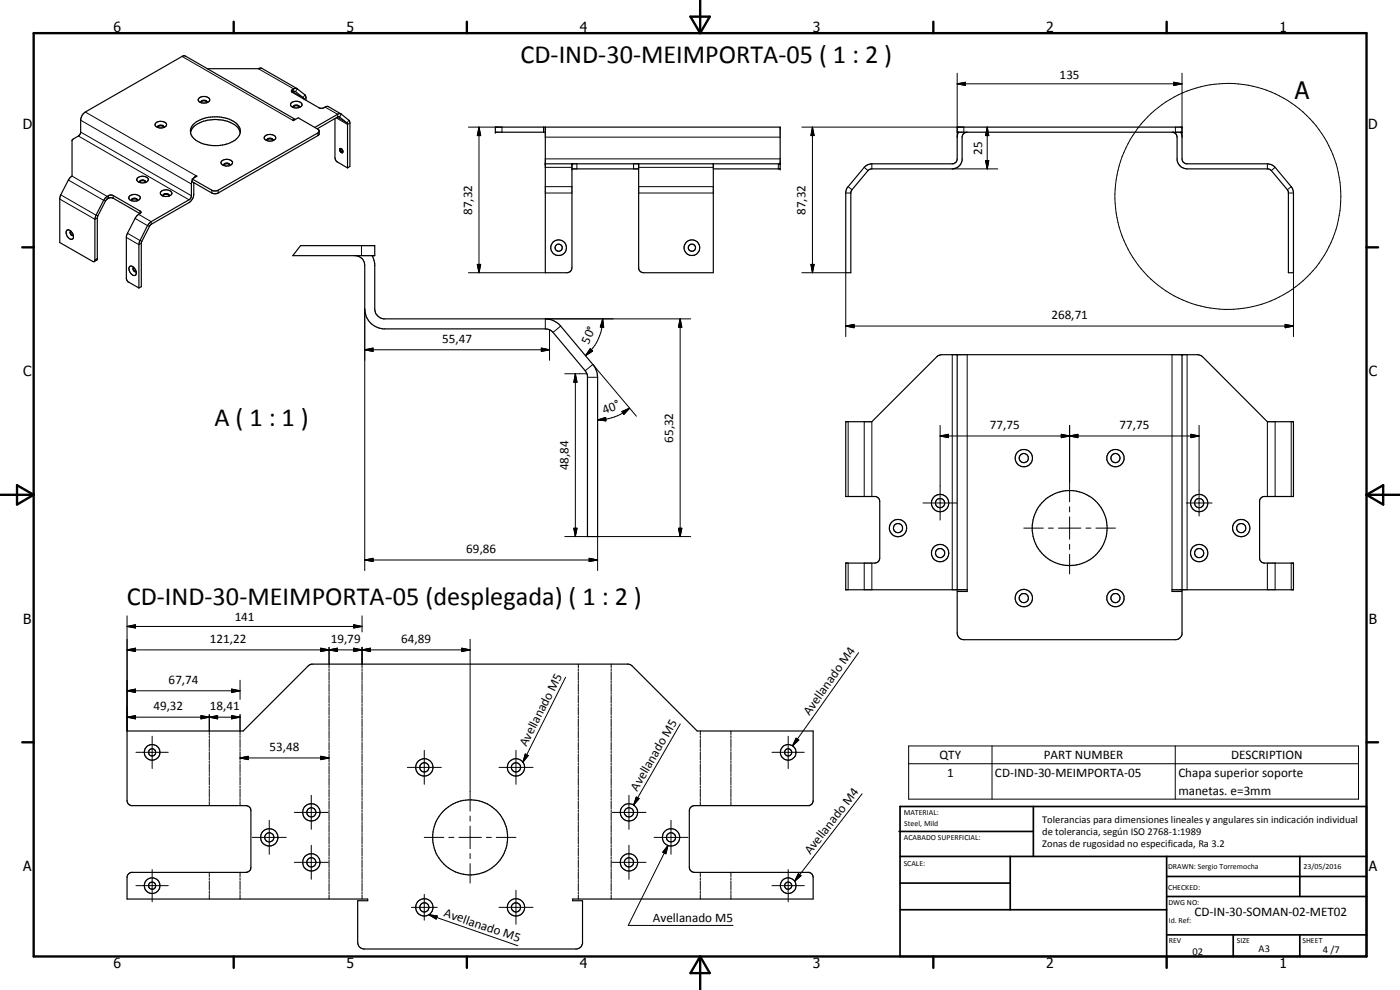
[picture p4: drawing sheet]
<svg xmlns="http://www.w3.org/2000/svg" width="420mm" height="297mm" viewBox="0 0 420 297" stroke-linecap="round" stroke-linejoin="round" font-family="sans-serif">
<g fill="none" stroke="#000" stroke-width=".35">
<path d="M46.8 36.9a2.15 2.15 0 0 1 3.2 .5 1.99 1.99 0 0 1-3.5 .1zM47.4 38.1a1.15 1.15 0 0 1 1.8 0M49.2 38.1l-.1 .2M49.2 38.1a1.1 1.1 0 0 0-1.9-.1l.1 .3M57.2 39.8a5.5 5.5 0 0 1 4.5-3.6 10 10 0 0 1 10 2.5l.4 1.1M57.9 37.4a10.9 10.9 0 0 1 12-1.1 3.2 3.2 0 0 1 2.2 2.9 3.2 3.2 0 0 1-1.9 3.1 11.1 11.1 0 0 1-12.1-.8 2.84 2.84 0 0 1-.2-4.1zM59.7 29.5a2.11 2.11 0 0 1 3.2 .4 2.03 2.03 0 0 1-3.3 .5l-.1-.4zM60.3 30.6a1.03 1.03 0 0 1 1.8 .1M60.3 30.6l.1 .2M60.4 30.6a1.15 1.15 0 0 1 1.7 .1M62.1 30.7l-.1 .1M62.2 20.6h15.3l.7-.2 10.9 6.2"/>
<path d="M87.6 30.7a2.11 2.11 0 0 1 3 .7 1.93 1.93 0 0 1-3.4 0zM87.7 27.7l-.2-.2a1.15 1.15 0 0 1 1.7-.8l2.3 1.7 .3 .7 .1 1M87.7 27.7l1-.2 2.3 1.8 .1 .4M87.7 27.7l8 4.6a2.17 2.17 0 0 0 2.3-.4l.6 .1 3.7 2.2M88 32.1l.1 .2M88.6 35.9l-.8 .2 .3 .1 1.4-.9 6.1 3.6 .2 .3-.1 1.2-30.6 17.7-1.5-.2-5.9-3.4v-.8M88.7 35.9l-33.4-19.2-29.7 16.9a3.1 3.1 0 0 0-1.4 2.5v3.9l-.5 .7-2.1 1.4v10.7l-1.1 1.2-2.3 4.5-.3 .9v13.4l10.2 5.7 .4-.3v-12.7l2.6-5.4a2.31 2.31 0 0 1 2.9-1.4l8.2 4.7 .1 .4-.3 .3M89.8 32l-.1 .3M89.8 32a1.22 1.22 0 0 0-1.8 .1M89.8 32a1.02 1.02 0 0 0-.9-.5 1.02 1.02 0 0 0-.9 .6M94.5 38.2l7.3-4.1 .6 .1 2.4 2 .2 .7v13.1l-.7 .4M95.2 38.7l6.4-3.7 2.6 1.9 .1 13.5"/>
<path d="M95.8 39.5l-.4 .4-29.9 17.2a1.91 1.91 0 0 1-1.9 0l-5.9-3.4M100.5 35.6l.1 12.2 .5 .7 3.2 1.9M163.1 38.1v1.6M163.6 38.1v43.7h6.5a1.45 1.45 0 0 0 1.6-1.5v-31.2M163.6 39.7h-14.9v-1.6h85.4v12.6h-20M287.3 38.1h67.4v1.6h-67.4zM287.7 39.7l-.4 1.4-.1 6.9-.4 .7-.5 .4-25 .1-.7 .2-1.2 .8-5.1 6.1-.5 1.6v23.9h1.5v-24.1l.4-.8 5-5.9 .7-.3h24.4a3 3 0 0 0 2.9-2.7v-6.9l.3-.8 1-.6M352.1 39.7l.9 .6 .3 .8v6.9a3.1 3.1 0 0 0 3 2.7h24.3l.9 .5 5.1 6.2 .1 24.4h1.5v-23.9l-.3-1.2-.4-.7-4.8-5.8-.9-.7-1.1-.3-25-.1-.7-.6-.3-.8v-6.9l-.3-1.1M38.9 58.8a2.12 2.12 0 0 1 3.2 .5 1.99 1.99 0 0 1-3.5 .1zM41.3 53.4a2.12 2.12 0 0 1 3.2 .4 2.02 2.02 0 0 1-3.4 .1zM41.9 54.7v.1M43.6 54.5v.3"/>
<path d="M43.6 54.5a1.19 1.19 0 0 0-1.7 .1M43.7 54.5a1 1 0 0 0-1-.5 1 1 0 0 0-.8 .7M48.3 57.4a2.08 2.08 0 0 1 3.3 .7 2.08 2.08 0 0 1-3.5-.1zM48.9 58.7l.1 .1M50.7 58.6v.2M50.7 58.6l-.5-.3a1.08 1.08 0 0 0-1.3 .4M50.7 58.6a1.01 1.01 0 0 0-.9-.5 1.01 1.01 0 0 0-.9 .6M57.7 54.1l-.3 1.1v3.7l-.5 1-11.8 6.8-.8 1-2.4 4.8-.2 .9v13M58.2 54.8l-.1 4.1-.9 1.5-12.3 7.3-2.5 5.1v13.2l-.7 .4M58.9 52.7l.2 .2-1.4 .8M58.9 52.7v.3M58.9 52.7l-.8 .8"/>
<path d="M66.5 48.3a2.12 2.12 0 0 1 3.3 .5 1.99 1.99 0 0 1-3.5 .1zM67.1 49.5a1.15 1.15 0 0 1 1.8 0M67.2 49.7l-.1-.1a.91 .91 0 0 1 1-.7 .91 .91 0 0 1 .8 .8M79.4 41a2.15 2.15 0 0 1 3.4 .3 1.99 1.99 0 0 1-3.5 .1zM80.1 42.1a1.01 1.01 0 0 1 .9-.6 1.01 1.01 0 0 1 .9 .6M80.1 42.1l.1 .1M80.1 42.1a1.2 1.2 0 0 1 1.8 0M81.9 42.1v.1M102.1 44.6a.74 .74 0 0 1 .7 .4 .74 .74 0 0 1-.2 .8l-.5-.3-.1-.9M102.1 44.6h-.1M102.1 44.6l.7 1.2a.93 .93 0 0 1-.7-1.1M163.6 49.1h70.5"/>
<path d="M171.7 50.7h20M191.7 49.1v31.5l.6 1 .9 .2h20.9v-32.7M20 69.1a1.63 1.63 0 0 1 2 1.7v.7a1.4 1.4 0 0 1-2.1-1.2zM21.2 69.5l.1 .7 .5 .5M21.2 69.4l-.1 .1M21.2 69.4a.81 .81 0 0 0 0 .8 .81 .81 0 0 0 .8 .5M21.3 69.4h-.1M22 70.6l-.2 .1M39 79.9a1.82 1.82 0 0 1 1.6 2.7 1.79 1.79 0 0 1-1.6-2.7zM39.4 60.1a1.09 1.09 0 0 1 1.9 0M39.4 60.1a.96 .96 0 0 1 1-.6 .96 .96 0 0 1 .9 .6M39.4 60.1l.1 .1"/>
<path d="M41.3 60.1l-.1 .1M42 64.1l-8-4.6a1.89 1.89 0 0 0-2.3 .8l-2.5 5.1v12.2l-.2 .5-.7 .4M42 64.1l-1.3 1.1-2.8 5.7v12.7l.6 1 3.2 1.8M90.2 73.7h22.3v3h-24.6zM106.9 76.7a2.93 2.93 0 0 1 2.6 3v13a6 6 0 0 0 5.4 6h48.7l1.1 .2 1 .6 9.9 11.8 .6 1.1 .1 48.6h3.1l-.2-49-.9-2.2-10-12a6.3 6.3 0 0 0-4.7-2.1h-48.5a3.1 3.1 0 0 1-2.6-3v-13.5l-.8-2.5M40.1 80.3a.86 .86 0 0 0 .7 1.1 .74 .74 0 0 1-.8-.3 .74 .74 0 0 1 .1-.8zM40.2 80.3h-.2M287.3 106.4v70.6M354.7 106.4v70.6M253.8 126.5h7.9l19.7-19.7 .9-.3 77.1-.1 1.2 .4 19.8 19.7h7.8v22.5h-9l-.8 .4-.4 .8 .1 17.8 .6 .7 .8 .3h8.7v8h-36.5v.5h3v12.8a2.07 2.07 0 0 1-1.9 1.6h-63.5a2 2 0 0 1-2-2v-12.4h3v-.5h-36.5v-8h8.7a1.52 1.52 0 0 0 1.5-1.6v-16.9l-.2-.9-1-.6h-9zM38.1 219.3h34.9l19.5-19.5 1-.5h95.1l1.1 .5 19.5 19.5h34.8v20.9l-.2 .9-.4 .4-.5 .2h-34.5l-.9 .3-.4 .4-.2 .8v17l.2 .9 .4 .4 .9 .2h34.5l.7 .5 .4 .7v6.8h-72.1v.6h2.9v12.8l-.4 1-1.2 .6h-64.2a1.98 1.98 0 0 1-1.7-2v-12.4h3.1v-.6h-72.3l.1-6.8 .4-.7 .8-.5h34.4l.8-.2 .5-.4 .2-.9v-17l-.2-.8-.5-.4-.8-.3h-34.4l-1-.6-.3-.9z"/>
<circle cx="167.6" cy="74.3" r="2.35"/>
<circle cx="167.7" cy="74.3" r="1.08"/>
<circle cx="207.6" cy="74.3" r="1.09"/>
<circle cx="207.7" cy="74.3" r="2.35"/>
<circle cx="307.3" cy="137.4" r="1.36"/>
<circle cx="307.3" cy="137.5" r="2.6"/>
<circle cx="334.8" cy="137.4" r="2.61"/>
<circle cx="334.8" cy="137.5" r="1.37"/>
<circle cx="269.5" cy="158.5" r="1.38"/>
<circle cx="269.5" cy="158.4" r="2.6"/>
<circle cx="282.1" cy="150.9" r="1.39"/>
<circle cx="282.1" cy="151" r="2.61"/>
<circle cx="321" cy="158.4" r="11.3"/>
<circle cx="359.9" cy="151" r="1.37"/>
<circle cx="359.9" cy="150.9" r="2.6"/>
<circle cx="372.5" cy="158.4" r="2.59"/>
<circle cx="372.5" cy="158.5" r="1.38"/>
<circle cx="282.1" cy="165.9" r="1.38"/>
<circle cx="282.1" cy="166" r="2.6"/>
<circle cx="307.3" cy="179.5" r="1.37"/>
<circle cx="307.3" cy="179.4" r="2.61"/>
<circle cx="334.7" cy="179.4" r="2.6"/>
<circle cx="334.8" cy="179.4" r="1.39"/>
<circle cx="359.9" cy="166" r="2.6"/>
<circle cx="359.9" cy="165.9" r="1.38"/>
<circle cx="45.6" cy="225.7" r="1.09"/>
<circle cx="45.7" cy="225.7" r="2.34"/>
<circle cx="127.4" cy="230.3" r="2.59"/>
<circle cx="127.4" cy="230.2" r="1.39"/>
<circle cx="154.8" cy="230.3" r="1.38"/>
<circle cx="154.8" cy="230.2" r="2.6"/>
<circle cx="236.5" cy="225.8" r="1.08"/>
<circle cx="236.6" cy="225.7" r="2.35"/>
<circle cx="80.8" cy="251.2" r="1.38"/>
<circle cx="80.8" cy="251.3" r="2.6"/>
<circle cx="93.4" cy="258.7" r="1.37"/>
<circle cx="93.4" cy="243.7" r="2.61"/>
<circle cx="93.4" cy="243.8" r="1.38"/>
<circle cx="93.4" cy="258.7" r="2.59"/>
<circle cx="141.1" cy="251.2" r="11.3"/>
<circle cx="188.7" cy="258.7" r="1.38"/>
<circle cx="188.8" cy="243.7" r="1.38"/>
<circle cx="188.8" cy="258.7" r="2.59"/>
<circle cx="188.8" cy="243.7" r="2.6"/>
<circle cx="201.4" cy="251.2" r="1.37"/>
<circle cx="201.4" cy="251.2" r="2.6"/>
<circle cx="45.6" cy="265.7" r="2.35"/>
<circle cx="45.7" cy="265.8" r="1.08"/>
<circle cx="127.3" cy="272.3" r="2.6"/>
<circle cx="127.3" cy="272.2" r="1.37"/>
<circle cx="154.9" cy="272.3" r="2.6"/>
<circle cx="154.9" cy="272.2" r="1.37"/>
<circle cx="236.5" cy="265.7" r="1.07"/>
<circle cx="236.5" cy="265.7" r="2.36"/>
</g>
<g fill="none" stroke="#000" stroke-width=".3">
<path d="M54.6 16.9l33.2 19.2M24.2 39.6l33.2 19.1M24.2 36.1l33.2 19.1M25.6 33.6l33.3 19.1M77.5 20.6l10.6 6.1v.8M87.7 26.9v.8M88 27.6l3 1.7 .5-.9M89.2 26.7l-.6 .7M91.9 29.3l-.7 .4M95.4 39.9v.8M97.6 32.1l3.7 2.2v.8M100.9 35.3l3.4 2 .7-.4"/>
<path d="M101.2 35.2l3 1.7 .5-.8M102.4 34.2l-.6 .9M140.6 38.1h10.1v1.6M143.8 38.1l.5 2.6h-1.1zM143.8 38.1v43.7M240.7 38.1h48.6v1.6M243.8 38.1l.5 2.6h-.9zM243.8 38.1v43.7M287.3 25.1l2.5-.4v1zM287.3 25.1h67.4M287.3 22v19.1M296.3 38.1l.4 2.6h-.9z"/>
<path d="M296.3 38.1v12.6M352.2 24.7l2.5 .4-2.5 .6zM352.8 38.1v1.6M354.7 22v19.1M17.9 59.7l10.6 6.1 .7-.4M18.2 58.5l11.2 6.3M20.5 54l11.2 6.3M21.6 52.8l10.6 6.1v.8M23.5 40.8l33.2 19.1M32.6 58.7v.8M34 58.7v.8M63.6 57.1v.8"/>
<path d="M65.5 57.1v.8M163.6 57.9h8.1M163.6 56h8.1M163.6 50.2h8.1M163.6 47.7h70.5M163.6 41.1h70.5M173.1 49.1v1.6M190.1 49.1v1.6M191.7 57.9h22.4M191.7 56h22.4M191.7 50.2h22.4M233.6 49.1v1.6"/>
<path d="M253.8 57.9h1.5M254.5 56l1.2 .9M259.4 50.2l1.1 1M261.7 49.1v1.6M285.8 50.7h13.7M295.8 48.2h.9l-.4 2.5zM380.4 49.1v1.6M382.7 50.2l-1.2 1M386.7 57.9h1.5M387.5 56l-1.1 .9M29.2 77.6l-.7 .4M37.9 71.2l3.8 2.2 .7-.4"/>
<path d="M38.3 70l4.3 2.4M40.5 65.5l4.4 2.4M41.6 64.3l3.8 2.2v.8M42 63.3v.8M108.5 73.7v3M143.2 79.3h1.1l-.5 2.5zM243.4 79.3h.9l-.5 2.5zM109.5 92.7v78.5M140.6 81.8h23M164.9 99v9.1M168.3 97.8l-2.3 1.9M180.9 95.7l.3 2.5-1-.1z"/>
<path d="M180.9 95.7a14.4 14.4 0 0 1-5.2 11M204.1 95.7l.5 2.5h-1zM204.1 95.7v65.3M207.3 95.7h-43.7v3M240.7 81.8h13.1v19.2M253.8 97.8l2.5-.5v1zM253.8 97.8h134.4M385.7 97.3l2.5 .5-2.5 .5zM388.2 81.8v19.2M109.5 104.9l2.5-.5v1.1zM109.5 104.9h55.4M162.5 104.4l2.4 .5-2.4 .6z"/>
<path d="M169.5 112.1h6.6M172.7 112.1l.5 2.6h-1zM172.7 112.1v48.9M175.6 111.3l2.3-2 13.1 15.6M176.3 113.2h3.1M177.2 104.6l.7 .7-2.2 1.4zM285.8 106.4v70.6M290.3 106.4v70.6M351.7 106.4v70.6M356.3 106.4v70.6M179.4 126l2.4-.7 .1 1zM186.6 123.5l2.4-1-1.8 1.8z"/>
<path d="M189 122.5a14.8 14.8 0 0 1-9.6 3.5M254.5 126.5v22.5M259.4 126.5v22.5M261.7 126.5v22.5M282.1 130.8l2.5-.5v1zM282.1 127.6v28.4M282.1 130.8h77.8M318.5 130.3l2.5 .5-2.5 .5zM318.5 130.3l5 1v-1l-5 1zM321 130.8l2.5-.5v1zM321 127.6v23M357.4 130.3l2.5 .5-2.5 .5z"/>
<path d="M359.9 127.6v27.2M380.4 126.5v22.5M382.7 126.5v22.5M387.5 126.5v22.5M172.2 158.5h1l-.5 2.5zM203.6 158.5h1l-.5 2.5zM277 150.9h10.2M307.2 158.5h5.9M314.7 158.5h1.4M317.7 158.5h6.7M321 152.1v1.5M321 155.1v6.7"/>
<path d="M325.9 158.5h1.5M328.9 158.5h5.9M356 150.9h7.8M109.5 168l2.5-.5v1zM109.5 168h69.9M169.5 161h6.8M176.8 167.5l2.6 .5-2.6 .5zM207.3 161h-27.9v10.2M254.5 169v8M259.4 169v8M261.7 169v8M321 163.3v1.5"/>
<path d="M321 166.3v5.9M380.4 169v8M382.7 169v8M387.5 169v8M38.1 195l2.6-.5v1zM38.1 188l2.6-.5v.9zM38.1 184.8v34.5M38.1 195h103M38.1 188h70.6M96.3 194.5l2.5 .5-2.5 .5zM96.3 194.5l4.9 1v-1l-4.9 1zM98.8 195l2.4-.5v1z"/>
<path d="M98.8 194.2v6.2M106.2 187.5l2.5 .5-2.5 .4zM106.2 194.5l2.5 .5-2.5 .5zM106.2 194.5v1l5-1v1zM108.7 195l2.5-.5v1zM108.7 184.8v4.8M108.7 194.2v6.2M138.6 194.5l2.5 .5-2.5 .5zM141.1 191.8v51.6M173.6 199.3v1.1M183.4 199.3v1.1M257.7 195.8l-19.8 28"/>
<path d="M38.1 215.2l2.6-.5v1zM38.1 207.3l2.6-.5v1zM38.1 215.2h33.9M38.1 207.3h33.9M60.3 214.7l2.5 .5-2.5 .5zM62.8 215.2l2.5-.5v1zM62.8 214.4v6.2M69.5 206.8l2.5 .5-2.5 .5zM69.5 214.7l2.5 .5-2.5 .5zM72 204.1v5.7M72 214.4v6.2M98.8 200.7v.6"/>
<path d="M98.8 201.6v2.4M98.8 204.2v.6M98.8 205.1v2.4M98.8 207.8v.5M98.8 208.7v2.3M98.8 211.3v.6M98.8 212.2v2.3M98.8 214.8v.6M98.8 215.7v2.4M98.8 218.3v.6M98.8 219.2v2.4M108.7 200.7v.6"/>
<path d="M108.7 201.6v2.4M108.7 204.2v.6M108.7 205.1v2.4M108.7 207.8v.5M108.7 208.7v2.3M108.7 211.3v.6M108.7 212.2v2.3M108.7 214.8v.6M108.7 215.7v2.4M108.7 218.3v.6M108.7 219.2v2.4M169.7 203.2l-12.8 25.5"/>
<path d="M173.6 200.7v.6M173.6 201.6v2.4M173.6 204.2v.6M173.6 205.1v2.4M173.6 207.8v.5M173.6 208.7v2.3M173.6 211.3v.6M173.6 212.2v2.3M173.6 214.8v.6M173.6 215.7v2.4M173.6 218.3v.6M173.6 219.2v2.4"/>
<path d="M183.4 200.7v.6M183.4 201.6v2.4M183.4 204.2v.6M183.4 205.1v2.4M183.4 207.8v.5M183.4 208.7v2.3M183.4 211.3v.6M183.4 212.2v2.3M183.4 214.8v.6M183.4 215.7v2.4M183.4 218.3v.6M183.4 219.2v2.4"/>
<path d="M204.2 217.2l-14.1 24.4M210.2 219.3v1.3M219.4 219.3v1.3M40.8 225.7h9.7M45.7 220.9v9.7M62.8 220.9v.6M62.8 221.8v2.5M62.8 224.6v.6M62.8 225.6v2.4M62.8 228.3v.7M62.8 229.3v2.5M62.8 232.1v.6"/>
<path d="M62.8 233v2.5M62.8 235.8v.7M62.8 236.8v2.5M62.8 239.6v.6M72 227.4l2.5-.5v1zM72 220.9v.6M72 221.8v2.5M72 224.6v.6M72 225.6v2.4M72 228.3v.7M72 229.3v2.5M72 232.1v.6"/>
<path d="M72 233v2.5M72 235.8v.7M72 236.8v2.5M72 239.6v.6M72 227.4h26.8M93.4 238.6v10.2M96.3 226.9l2.5 .5-2.5 .5zM98.8 221.9v.5M98.8 222.8v2.3M98.8 225.4v.6M98.8 226.3v2.3M98.8 228.9v.6"/>
<path d="M98.8 229.8v2.4M98.8 232.5v.5M98.8 233.3v2.4M98.8 236v.5M98.8 236.9v2.3M98.8 239.5v.6M108.7 221.9v.5M108.7 222.8v2.3M108.7 225.4v.6M108.7 226.3v2.3M108.7 228.9v.6M108.7 229.8v2.4"/>
<path d="M108.7 232.5v.5M108.7 233.3v2.4M108.7 236v.5M108.7 236.9v2.3M108.7 239.5v.6M122.2 230.3h10.2M127.3 225.1v10.2M149.8 230.3h10.2M154.8 225.1v10.2M157.6 226.2l.9 .5-1.6 2zM173.6 221.9v.5M173.6 222.8v2.3"/>
<path d="M173.6 225.4v.6M173.6 226.3v2.3M173.6 228.9v.6M173.6 229.8v2.4M173.6 232.5v.5M173.6 233.3v2.4M173.6 236v.5M173.6 236.9v2.3M173.6 239.5v.6M183.4 221.9v.5M183.4 222.8v2.3M183.4 225.4v.6"/>
<path d="M183.4 226.3v2.3M183.4 228.9v.6M183.4 229.8v2.4M183.4 232.5v.5M183.4 233.3v2.4M183.4 236v.5M183.4 236.9v2.3M183.4 239.5v.6M188.8 238.6v10.2M191 239.1l.8 .5-1.7 2zM210.2 220.9v.6M210.2 221.8v2.5"/>
<path d="M210.2 224.6v.6M210.2 225.6v2.4M210.2 228.3v.7M210.2 229.3v2.5M210.2 232.1v.6M210.2 233v2.5M210.2 235.8v.7M210.2 236.8v2.5M210.2 239.6v.6M219.4 220.9v.6M219.4 221.8v2.5M219.4 224.6v.6"/>
<path d="M219.4 225.6v2.4M219.4 228.3v.7M219.4 229.3v2.5M219.4 232.1v.6M219.4 233v2.5M219.4 235.8v.7M219.4 236.8v2.5M219.4 239.6v.6M231.7 225.7h9.7M236.5 220.9v9.7M238.9 221.5l.8 .5-1.8 1.8zM258.7 238.2l-20.2 26.2"/>
<path d="M272.7 223.8h135v16h-135zM272.7 229.2h135M297.7 223.8v16M352.7 223.8v16M62.8 240.5v1.2M72 240.5v1.2M75.7 251.2h10.2M80.8 246.1v10.2M88.3 243.8h10.2M88.3 258.7h10.2M93.4 253.6v10.2M98.8 240.4v2.3"/>
<path d="M98.8 243v.6M98.8 243.9v2.4M98.8 246.5v.6M98.8 247.4v2.4M98.8 250.1v.6M98.8 251v2.3M98.8 253.6v.6M98.8 254.5v2.3M98.8 257.1v.6M98.8 258v2.3M108.7 240.4v2.3M108.7 243v.6"/>
<path d="M108.7 243.9v2.4M108.7 246.5v.6M108.7 247.4v2.4M108.7 250.1v.6M108.7 251v2.3M108.7 253.6v.6M108.7 254.5v2.3M108.7 257.1v.6M108.7 258v2.3M127.3 251.2h5.9M134.7 251.2h1.5M137.7 251.2h6.8"/>
<path d="M141.1 244.9v1.5M141.1 247.9v6.7M141.1 256.1v1.5M141.1 259.1v5.9M146 251.2h1.5M149 251.2h5.8M173.6 240.4v2.3M173.6 243v.6M173.6 243.9v2.4M173.6 246.5v.6M173.6 247.4v2.4M173.6 250.1v.6"/>
<path d="M173.6 251v2.3M173.6 253.6v.6M173.6 254.5v2.3M173.6 257.1v.6M173.6 258v2.3M183.4 240.4v2.3M183.4 243v.6M183.4 243.9v2.4M183.4 246.5v.6M183.4 247.4v2.4M183.4 250.1v.6M183.4 251v2.3"/>
<path d="M183.4 253.6v.6M183.4 254.5v2.3M183.4 257.1v.6M183.4 258v2.3M183.7 243.8h10.2M183.7 258.7h10.2M188.8 253.6v10.2M196.3 251.2h10.2M200.5 253.7l-.7 2.5-.9-.5zM200.5 253.7l-12 24h31.5M201.4 246.1v10.2M210.2 240.5v1.2"/>
<path d="M219.4 240.5v1.2M40.8 265.7h9.7M45.7 260.9v9.7M62.8 261.7v1.4M62.8 263.4v.7M62.8 264.4v2.7M62.8 267.4v.7M62.8 268.4v1.3M72 261.7v1.4M72 263.4v.7M72 264.4v2.7M72 267.4v.7"/>
<path d="M72 268.4v1.3M98.8 260.6v.6M98.8 261.5v2.4M98.8 264.2v.6M98.8 265v2.4M98.8 267.7v.6M98.8 268.6v1.1M108.7 260.6v.6M108.7 261.5v2.4M108.7 264.2v.6M108.7 265v2.4M108.7 267.7v.6"/>
<path d="M108.7 268.6v1.1M123.5 272.2h7.7M127.3 268.4v7.7M128.7 274.4l2.5 .4-.3 1zM128.7 274.4l26.7 9.4M149.8 272.2h10.2M154.8 267.1v10.2M173.6 260.6v.6M173.6 261.5v2.4M173.6 264.2v.6M173.6 265v2.4M173.6 267.7v.6"/>
<path d="M173.6 268.6v1.1M183.4 260.6v.6M183.4 261.5v2.4M183.4 264.2v.6M183.4 265v2.4M183.4 267.7v.6M183.4 268.6v1.1M210.2 261.7v1.4M210.2 263.4v.7M210.2 264.4v2.7M210.2 267.4v.7M210.2 268.4v1.3"/>
<path d="M219.4 261.7v1.4M219.4 263.4v.7M219.4 264.4v2.7M219.4 267.4v.7M219.4 268.4v1.3M231.7 265.7h9.7M236.5 260.9v9.7M239.6 262.1l.8 .7-1.9 1.6z"/>
<circle cx="368.5" cy="58.9" r="33.9"/>
</g>
<g fill="#000">
<circle cx="148.7" cy="39.7" r=".18"/>
<circle cx="148.7" cy="38.1" r=".18"/>
<circle cx="354.7" cy="38.1" r=".18"/>
<circle cx="354.7" cy="39.7" r=".18"/>
<circle cx="58.2" cy="54.8" r=".18"/>
<circle cx="163.6" cy="49.1" r=".18"/>
<circle cx="171.7" cy="49.1" r=".18"/>
<circle cx="171.7" cy="50.7" r=".18"/>
<circle cx="234.1" cy="50.7" r=".18"/>
<circle cx="234.1" cy="49.1" r=".18"/>
<circle cx="354.7" cy="106.4" r=".18"/>
<circle cx="354.7" cy="177" r=".18"/>
</g>
<g fill="none" stroke="#000" stroke-width=".71">
<path d="M10.1 9.9h400v277.1h-400zM70.1 6.5v3.4M140.1 6.5v3.4M207.2 5h5.8l-2.9 4.9zM210.1 0v9.9M280.1 6.5v3.4M350.1 6.5v3.4M6.7 74.2h3.4M410.1 74.2h3.5M.1 148.5h10M5.1 145.6l5 2.9-5 2.9zM410.1 148.5h10"/>
<path d="M410.1 148.5l5-2.9v5.8zM6.7 222.7h3.4M410.1 222.7h3.5M70.1 287v3.4M140.1 287v3.4M210.1 287v10M210.1 287l2.9 5h-5.8zM280.1 287v3.4M350.1 287v3.4"/>
</g>
<g fill="none" stroke="#000" stroke-width=".51">
<path d="M269.8 249.5h40.3M270.1 242h140v45h-140zM270.1 257h140M303.2 257v16M310.1 242v15M350.1 257v30M390.1 257v12M270.1 265h33.1M270.1 273h80M350.1 269h60M350.1 263h60M350.1 280.5h60"/>
<path d="M370.1 280.5v6.5M390.1 280.5v6.5"/>
</g>
<g fill="#000">
<path d="M287.3 25.1l2.5-.4v1zM352.2 24.7l2.5 .4-2.5 .6zM143.8 38.1l.5 2.6h-1.1zM243.8 38.1l.5 2.6h-.9zM295.8 48.2h.9l-.4 2.5zM296.3 38.1l.4 2.6h-.9zM143.2 79.3h1.1l-.5 2.5zM243.4 79.3h.9l-.5 2.5zM180.9 95.7l.3 2.5-1-.1zM204.1 95.7l.5 2.5h-1zM253.8 97.8l2.5-.5v1zM385.7 97.3l2.5 .5-2.5 .5z"/>
<path d="M109.5 104.9l2.5-.5v1.1zM162.5 104.4l2.4 .5-2.4 .6zM172.7 112.1l.5 2.6h-1zM177.2 104.6l.7 .7-2.2 1.4zM179.4 126l2.4-.7 .1 1zM186.6 123.5l2.4-1-1.8 1.8zM282.1 130.8l2.5-.5v1zM318.5 130.3l2.5 .5-2.5 .5zM321 130.8l2.5-.5v1zM357.4 130.3l2.5 .5-2.5 .5zM172.2 158.5h1l-.5 2.5zM203.6 158.5h1l-.5 2.5z"/>
<path d="M109.5 168l2.5-.5v1zM176.8 167.5l2.6 .5-2.6 .5zM38.1 195l2.6-.5v1zM38.1 188l2.6-.5v.9zM96.3 194.5l2.5 .5-2.5 .5zM98.8 195l2.4-.5v1zM106.2 187.5l2.5 .5-2.5 .4zM106.2 194.5l2.5 .5-2.5 .5zM108.7 195l2.5-.5v1zM138.6 194.5l2.5 .5-2.5 .5zM38.1 215.2l2.6-.5v1zM38.1 207.3l2.6-.5v1z"/>
<path d="M60.3 214.7l2.5 .5-2.5 .5zM62.8 215.2l2.5-.5v1zM69.5 206.8l2.5 .5-2.5 .5zM69.5 214.7l2.5 .5-2.5 .5zM72 227.4l2.5-.5v1zM96.3 226.9l2.5 .5-2.5 .5zM157.6 226.2l.9 .5-1.6 2zM191 239.1l.8 .5-1.7 2zM238.9 221.5l.8 .5-1.8 1.8zM200.5 253.7l-.7 2.5-.9-.5zM128.7 274.4l2.5 .4-.3 1zM239.6 262.1l.8 .7-1.9 1.6z"/>
</g>
<g font-size="7.9">
<text x="156.2" y="19">CD-IND-30-MEIMPORTA-05 ( 1 : 2 )</text>
<text x="64.4" y="127.7">A ( 1 : 1 )</text>
<text x="38" y="181.4">CD-IND-30-MEIMPORTA-05 (desplegada) ( 1 : 2 )</text>
</g>
<text font-size="7.2" x="388.6" y="29.7">A</text>
<g font-size="4.2">
<text x="34" y="9.6">6</text>
<text x="104" y="9.6">5</text>
<text x="174" y="9.6">4</text>
<text x="244" y="9.6">3</text>
<text x="314" y="9.6">2</text>
<text x="384" y="9.6">1</text>
<text x="6.8" y="38.7">D</text>
<text x="410.6" y="38.7">D</text>
<text x="7" y="112.9">C</text>
<text x="410.8" y="112.9">C</text>
<text x="7" y="187.1">B</text>
<text x="410.8" y="187.1">B</text>
<text x="7" y="261.4">A</text>
<text x="410.8" y="261.4">A</text>
<text x="34" y="290.4">6</text>
<text x="104" y="290.4">5</text>
<text x="174" y="290.4">4</text>
<text x="244" y="290.4">3</text>
<text x="314" y="290.4">2</text>
<text x="384" y="290.4">1</text>
</g>
<g font-size="3.9">
<text x="318" y="23.6">135</text>
<text x="294.7" y="46.4" transform="rotate(-90 294.7 46.4)">25</text>
<text x="141.7" y="64.5" transform="rotate(-90 141.7 64.5)">87,32</text>
<text x="241.8" y="64.5" transform="rotate(-90 241.8 64.5)">87,32</text>
<text x="315.5" y="95.8">268,71</text>
<text x="132.7" y="102.9">55,47</text>
<text x="176.6" y="103.4" transform="rotate(-65 176.6 103.4)">50°</text>
<text x="181.3" y="124.2" transform="rotate(-20 181.3 124.2)">40°</text>
<text x="297.1" y="128.8">77,75</text>
<text x="336" y="128.8">77,75</text>
<text x="202" y="132.8" transform="rotate(-90 202 132.8)">65,32</text>
<text x="170.6" y="141.1" transform="rotate(-90 170.6 141.1)">48,84</text>
<text x="139.9" y="165.9">69,86</text>
<text x="70.4" y="186.4">141</text>
<text x="63" y="192.9">121,22</text>
<text x="99.3" y="192.9">19,79</text>
<text x="120.4" y="192.9">64,89</text>
<text x="50.6" y="205.2">67,74</text>
<text x="46" y="213.1">49,32</text>
<text x="63" y="213.1">18,41</text>
<text x="242.9" y="214.9" transform="rotate(-55 242.9 214.9)">Avellanado M4</text>
<text x="80.9" y="225.3">53,48</text>
<text x="158" y="224.2" transform="rotate(-63 158 224.2)">Avellanado M5</text>
<text x="282" y="227.8">QTY</text>
<text x="313.3" y="227.8">PART NUMBER</text>
<text x="369.5" y="227.8">DESCRIPTION</text>
<text x="284.2" y="233.1">1</text>
<text x="298.6" y="233.1">CD-IND-30-MEIMPORTA-05</text>
<text x="353.6" y="233.2">Chapa superior soporte</text>
<text x="191.3" y="237.5" transform="rotate(-60 191.3 237.5)">Avel anado M5</text>
<text x="353.6" y="238.5">manetas. e=3mm</text>
<text x="243.2" y="256.6" transform="rotate(-52 243.2 256.6)">Avellanado M4</text>
<text x="133" y="274.8" transform="rotate(19 133 274.8)">Avellanado M5</text>
<text x="358.5" y="275">CD-IN-30-SOMAN-02-MET02</text>
<text x="195.9" y="276.6">Avellanado M5</text>
</g>
<g font-size="3.1">
<text x="312.7" y="246.8">Tolerancias para dimensiones lineales y angulares sin indicación individual</text>
<text x="312.7" y="250.4">de tolerancia, según ISO 2768-1:1989</text>
<text x="312.7" y="254">Zonas de rugosidad no especificada, Ra 3.2</text>
<text x="357.9" y="286.4">02</text>
<text x="377.7" y="285.6">A3</text>
<text x="397" y="285.9">4 /7</text>
</g>
<g font-size="2.4">
<text x="271.2" y="244.4">MATERIAL:</text>
<text x="271.3" y="252">ACABADO SUPERFICIAL:</text>
<text x="271.4" y="247.9">Steel, Mild</text>
<text x="271.2" y="259.7">SCALE:</text>
<text x="350.6" y="260.8">DRAWN: Sergio Torremocha</text>
<text x="391.2" y="260.6">23/05/2016</text>
<text x="350.6" y="267">CHECKED:</text>
<text x="350.6" y="271.4">DWG NO:</text>
<text x="350.8" y="276.9">Id. Ref:</text>
<text x="350.8" y="282.8">REV</text>
<text x="371.2" y="282.9">SIZE</text>
<text x="390.9" y="282.9">SHEET</text>
</g>
</svg>
